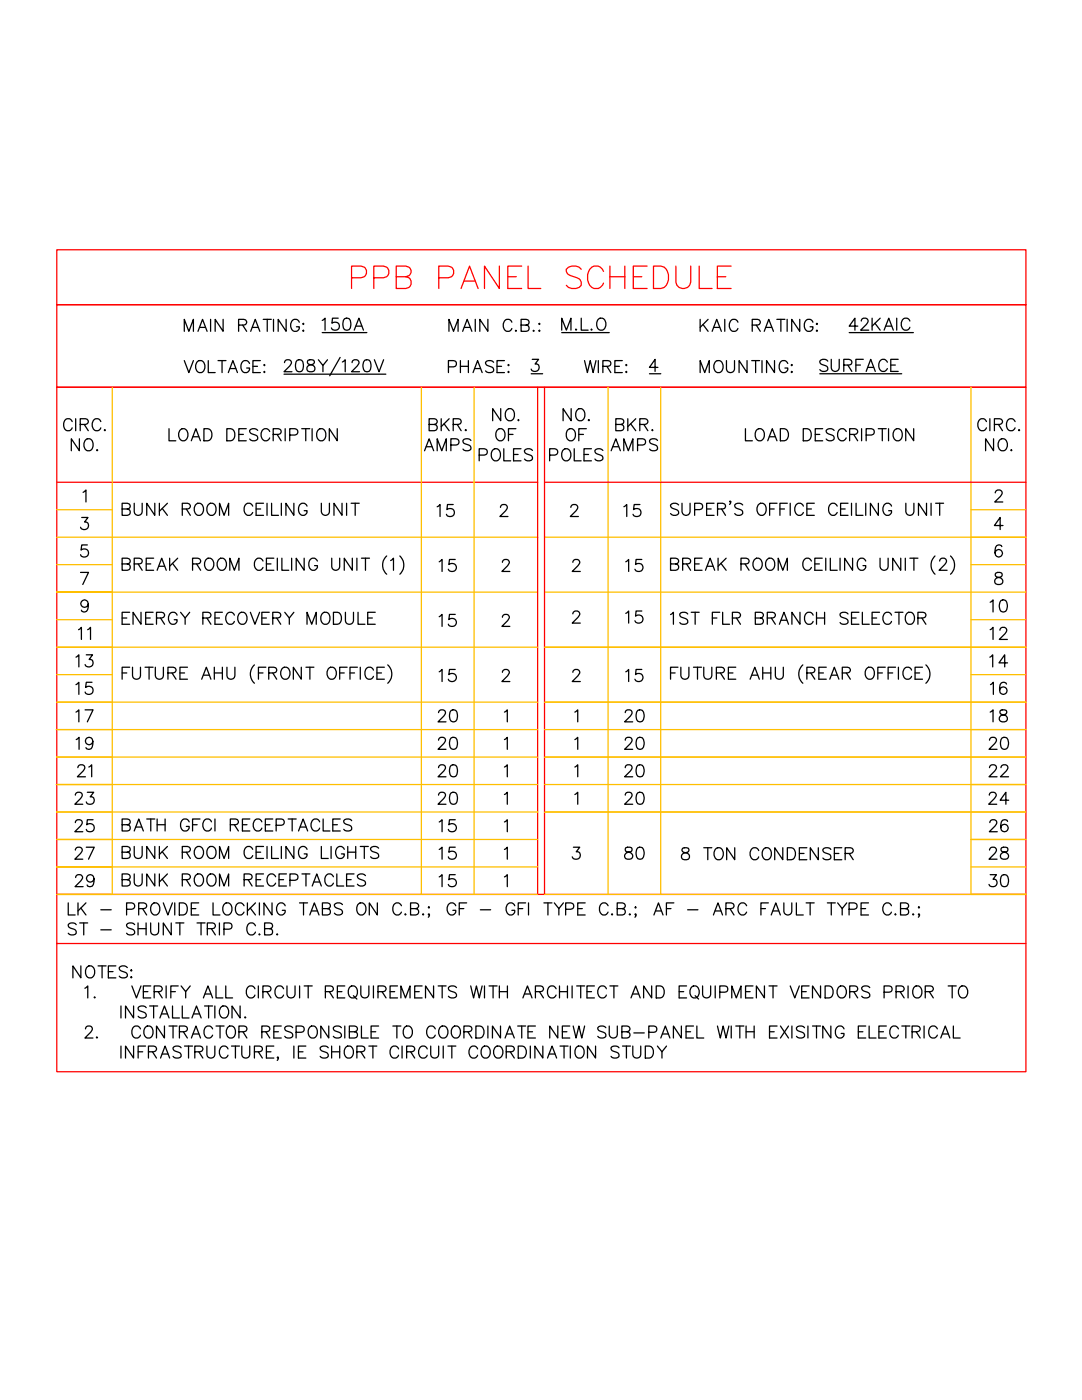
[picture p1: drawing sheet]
<svg xmlns="http://www.w3.org/2000/svg" width="216mm" height="279mm" viewBox="0 0 216 279" stroke-linecap="round" stroke-linejoin="round" font-family="sans-serif">
<!-- layer: E-TEXT-LARG -->
<path d="M11.3 49.8h193.4v11h-193.4zM11.3 60.8h193.4v16.5h-193.4zM11.3 77.3h193.4v136.6h-193.4zM107.3 77.3v101.2M108.7 77.3v101.2M11.3 96.2h96M108.7 96.2h96M11.3 178.5h193.4M11.3 188.3h193.4" fill="none" stroke="#f00" stroke-width=".25"/>
<!-- layer: E-LINE-010 -->
<g fill="none" stroke="#ffbf00" stroke-width=".25">
<path d="M22.4 77.3v101.2M84.1 77.3v101.2M94.6 77.3v101.2M121.3 77.3v101.2M131.8 77.3v101.2M193.7 77.3v101.2M11.3 101.7h11.1M11.3 107.2h96M11.3 112.7h11.1M22.4 118.2h-11.1h96M108.7 107.2h96M108.7 118.2h96"/>
<path d="M193.7 101.7h11M193.7 112.7h11M11.3 129.2h96M11.3 134.6h11.1M11.3 123.7h11.1M108.7 129.2h96M193.7 134.6h11M193.7 123.7h11M11.2 145.6h96.1M11.2 156.6h96.1M11.3 140.1h96M11.3 151.1h96"/>
<path d="M108.7 145.6h96M108.7 140.1h96M108.7 151.1h96M108.7 156.6h96M11.3 162.1h96M11.3 178.5h96M11.3 173h96M11.3 167.5h96M108.7 162.1h96M108.7 178.5h96M193.7 173h11M193.7 167.5h11"/>
</g>
<!-- layer: E-TEXT-SMAL -->
<g fill="none" stroke="#000" stroke-width=".25">
<path d="M56.7 74.7h20.3M56.8 72.4l.1-.4a.77 .77 0 0 1 1.1 0 .74 .74 0 0 1-.2 1l-1.1 1.2h1.6M59.3 71.9a.8 .8 0 0 1 1.1 .3 2.07 2.07 0 0 1-.2 1.9 .79 .79 0 0 1-1.1-.4 2.02 2.02 0 0 1 .2-1.8zM61.5 71.9a.49 .49 0 0 0 .2 .8 .99 .99 0 0 1 1.1 1 .83 .83 0 0 1-.9 .5 .83 .83 0 0 1-.7-.8 1.12 1.12 0 0 1 1.2-.7 .48 .48 0 0 0 .2-.8l-.3-.1zM63.5 71.8l.9 1.1 .9-1.1M64.4 72.9v1.3M67.9 71.3l-2.1 3.7M68.3 72.2l.6-.4v2.4M70.3 72.4l.1-.4a.76 .76 0 0 1 1.2 .2l-.3 .8-1.1 1.2h1.5M72.8 71.9a.8 .8 0 0 1 1.1 .3 2.07 2.07 0 0 1-.2 1.9 .79 .79 0 0 1-1.2-.4 1.86 1.86 0 0 1 .3-1.8zM74.7 71.8l.9 2.4 .9-2.4M89.6 66.1v-2.4l.9 2.4 .9-2.4v2.4"/>
<path d="M92.3 66.1l.9-2.4 1 2.4M92.7 65.3h1.1M94.8 63.7v2.4M97.4 63.7v2.4l-1.7-2.4v2.4M102.1 64.3a.88 .88 0 0 0-1-.6 .88 .88 0 0 0-.7 .9 1.06 1.06 0 0 0 .3 1.2 1.06 1.06 0 0 0 1.1 .2l.3-.4M102.9 65.9l-.1 .1 .1 .1 .1-.1M104 64.9l1.3-.1a.57 .57 0 0 0 0-1l-1.3-.1v2.4l1.3-.1a.64 .64 0 0 0 .3-.7 .64 .64 0 0 0-.6-.4M106 74.6h2.3M106.2 71.7h1.3l-.7 .9a.77 .77 0 0 1 .8 .9 .77 .77 0 0 1-1 .6l-.4-.1-.2-.3M106.5 65.9l-.1 .1 .1 .1 .1-.1M107.5 64.6l.1-.1 .1 .1-.1 .2zM107.6 65.9l.1 .1-.1 .1-.1-.1z"/>
<path d="M112.1 65.9v-2.4l.9 2.4 .9-2.4v2.4M112.1 66.4h9.5M114.9 65.7l-.1 .1 .1 .1 .2-.1M116 63.5v2.4h1.4M118 65.7l-.1 .1 .1 .1 .1-.1M119.3 63.8a.89 .89 0 0 1 1-.3 .89 .89 0 0 1 .6 .9 1.06 1.06 0 0 1-.2 1.2 1.06 1.06 0 0 1-1.2 .2 1.54 1.54 0 0 1-.2-2zM129.6 74.6h2.3M131.3 73.3h-1.7l1.1-1.6v2.4M163.6 74.6h16.3M169.4 66.4h12.9M14.4 84.1a.87 .87 0 0 0-1-.5 .87 .87 0 0 0-.7 .9 1.04 1.04 0 0 0 .2 1.1 1.04 1.04 0 0 0 1.2 .3l.3-.5M15.1 83.6v2.4"/>
<path d="M15.8 87.6v2.4l-1.6-2.4v2.4M16 84.7h1a.62 .62 0 0 0 .6-.7l-.2-.3-.4-.1h-1v2.4M16.6 98.3l.6-.5v2.4M16.8 84.7l.8 1.3M17.2 87.7a.9 .9 0 0 1 1.4 .8 1.04 1.04 0 0 1-.2 1.1 1.04 1.04 0 0 1-1.2 .3 1.45 1.45 0 0 1 0-2.2zM19.4 89.7l-.1 .2 .1 .1 .1-.1M20.1 84.1a.88 .88 0 0 0-1-.5 .88 .88 0 0 0-.7 .9 1.06 1.06 0 0 0 .2 1.1 1.06 1.06 0 0 0 1.2 .3l.3-.5M20.9 85.7l-.1 .2 .1 .1 .1-.1M84.7 90l.9-2.4 .9 2.4M85.1 89.2h1.1M85.6 84.7h1.1a.62 .62 0 0 0 .5-.7l-.2-.3-.3-.1h-1.1v2.4h1.1a.63 .63 0 0 0 .6-.7 .63 .63 0 0 0-.6-.6M87.2 90v-2.4l.9 2.4 1-2.4v2.4"/>
<path d="M88 83.6v2.4M88.6 84.6l1 1.4M89.6 83.6l-1.6 1.6M90 88.8h1a.63 .63 0 0 0 .6-.6 .63 .63 0 0 0-.6-.6h-1v2.4M90.4 84.7l1.4-.1a.57 .57 0 0 0 0-.9l-1.4-.1v2.4M91.2 84.7l.8 1.3M92.9 85.7l-.1 .2 .1 .1 .2-.1M94 87.9a.9 .9 0 0 0-.9-.4 .9 .9 0 0 0-.7 .6l.2 .4 .9 .3a.59 .59 0 0 1 .5 .5 .59 .59 0 0 1-.3 .6 1.11 1.11 0 0 1-1.3-.3M95.6 90.8h1.1a.64 .64 0 0 0 .5-.6 .64 .64 0 0 0-.5-.6h-1.1v2.4M98.3 89.9a.88 .88 0 0 1 1-.3 .88 .88 0 0 1 .6 .9 1.06 1.06 0 0 1-.3 1.1 1.06 1.06 0 0 1-1.1 .2 1.51 1.51 0 0 1-.2-1.9zM99.2 85.9a.88 .88 0 0 1 1-.3 .88 .88 0 0 1 .6 .9 1.05 1.05 0 0 1-.3 1.1 1.05 1.05 0 0 1-1.1 .2 1.48 1.48 0 0 1-.2-1.9zM99.9 81.6v2.4l-1.6-2.4v2.4"/>
<path d="M100.5 89.6v2.4h1.4M101.3 81.7a.9 .9 0 0 1 1.3 .8 1.03 1.03 0 0 1-.2 1.1 1.03 1.03 0 0 1-1.1 .2 1.42 1.42 0 0 1 0-2.1zM101.5 86.7h.9M102.5 90.7h.9M102.9 85.6h-1.4v2.4M103.4 83.7l-.1 .1 .1 .2 .2-.2M104 89.6h-1.5v2.4h1.5M106.2 89.9a.9 .9 0 0 0-.8-.4 .9 .9 0 0 0-.7 .6l.2 .4 .9 .3a.57 .57 0 0 1 .4 .5 .57 .57 0 0 1-.2 .5 1.06 1.06 0 0 1-1.3-.2M109.7 90.8h1a.64 .64 0 0 0 .6-.6 .64 .64 0 0 0-.6-.6h-1v2.4M112.3 89.9a.89 .89 0 0 1 1-.3 .89 .89 0 0 1 .6 .9 1.06 1.06 0 0 1-.2 1.1 1.06 1.06 0 0 1-1.2 .2 1.54 1.54 0 0 1-.2-1.9zM113.2 85.9a.89 .89 0 0 1 1-.3 .89 .89 0 0 1 .6 .9 1.06 1.06 0 0 1-.2 1.1 1.06 1.06 0 0 1-1.2 .2 1.54 1.54 0 0 1-.2-1.9zM114 81.6v2.4l-1.6-2.4v2.4"/>
<path d="M114.6 89.6v2.4h1.4M115.3 81.7l.3-.1a1.25 1.25 0 0 1 1.1 .8 1.25 1.25 0 0 1-.4 1.4 1.11 1.11 0 0 1-1.3-.3 1.11 1.11 0 0 1 0-1.4zM115.5 86.7h.9M116.5 90.7h.9M117 85.6h-1.5v2.4M117.5 83.7l-.1 .1 .1 .2 .1-.2M118 89.6h-1.5v2.4h1.5M120.3 89.9a.9 .9 0 0 0-.9-.4 .9 .9 0 0 0-.7 .6l.2 .4 .9 .3a.56 .56 0 0 1 .5 .5 .56 .56 0 0 1-.2 .5 1.04 1.04 0 0 1-1.4-.2M121.9 90l1-2.4 .9 2.4M122.3 89.2h1.1M122.9 84.7l1.3-.1a.54 .54 0 0 0 0-.9l-1.3-.1v2.4h1a.63 .63 0 0 0 .6-.7 .63 .63 0 0 0-.6-.6M124.5 90v-2.4l.9 2.4 .9-2.4v2.4"/>
<path d="M125.3 83.6v2.4M125.8 84.6l1.1 1.4M126.9 83.6l-1.6 1.6M127.2 88.8h1a.63 .63 0 0 0 .6-.6 .63 .63 0 0 0-.6-.6h-1v2.4M127.7 84.7h1a.62 .62 0 0 0 .6-.7l-.3-.3-.3-.1h-1v2.4M128.5 84.7l.8 1.3M130.2 85.7l-.1 .2 .1 .1 .1-.1M131.2 87.9a.9 .9 0 0 0-.9-.4 .9 .9 0 0 0-.7 .6l.2 .4 1 .3a.6 .6 0 0 1 .2 1.1 1.13 1.13 0 0 1-1.4-.3M196.8 84.1a.88 .88 0 0 0-1-.5 .88 .88 0 0 0-.7 .9 1.06 1.06 0 0 0 .3 1.1 1.06 1.06 0 0 0 1.1 .3l.3-.5M197.5 83.6v2.4M198.3 87.6v2.4l-1.6-2.4v2.4M198.4 84.7h1.1a.62 .62 0 0 0 .5-.7l-.2-.3-.3-.1h-1.1v2.4"/>
<path d="M198.6 98.4l.2-.5 .7-.1a.59 .59 0 0 1 .4 .9l-1.4 1.5h1.6M199.2 84.7l.8 1.3M199.4 87.9a.89 .89 0 0 1 1-.3 .89 .89 0 0 1 .6 .9 1.06 1.06 0 0 1-.2 1.1 1.06 1.06 0 0 1-1.2 .3 1.48 1.48 0 0 1-.2-2zM201.8 89.7l-.1 .2 .1 .1 .1-.1M202.6 84.1a.88 .88 0 0 0-1.1-.5 .88 .88 0 0 0-.7 .9 1.04 1.04 0 0 0 .2 1.1 1.04 1.04 0 0 0 1.2 .3l.4-.5M203.3 85.7l-.1 .2 .1 .1 .2-.1M16.1 114.2h1.6l-1.2 2.4M16.3 103.3h1.3l-.7 .9a.8 .8 0 0 1 .7 1.1 .8 .8 0 0 1-1.3 .3l-.2-.4M17.4 108.8h-1.1l-.1 1a.84 .84 0 0 1 1.3 0 .84 .84 0 0 1-.2 1.2 .84 .84 0 0 1-1.2-.3M24.4 112.5l1.3-.1a.54 .54 0 0 0 0-.9l-1.3-.1v2.4h1a.64 .64 0 0 0 .6-.6 .64 .64 0 0 0-.6-.7M26.8 112.5l1.3-.1a.54 .54 0 0 0 0-.9l-1.3-.1v2.4M27.6 112.5l.8 1.3"/>
<path d="M29.2 112.5h.9M30.7 111.4h-1.5v2.4h1.5M31.4 113.8l.9-2.4 .9 2.4M31.7 113h1.1M33.9 111.4v2.4M34.4 112.4l1.1 1.4M35.5 111.4l-1.6 1.6M38.4 112.5l1.4-.1a.54 .54 0 0 0 0-.9l-1.4-.1v2.4M39.2 112.5l.8 1.3M41 111.8a.88 .88 0 0 1 1.1-.4 .88 .88 0 0 1 .6 .9 1.05 1.05 0 0 1-.3 1.2 1.05 1.05 0 0 1-1.1 .2 1.46 1.46 0 0 1-.3-1.9zM43.8 111.5a1.1 1.1 0 0 1 1.3 .4 1.1 1.1 0 0 1-.1 1.3 .88 .88 0 0 1-1 .6 .88 .88 0 0 1-.7-.9 1.46 1.46 0 0 1 .5-1.4zM45.9 113.8v-2.4l.9 2.4 .9-2.4v2.4"/>
<path d="M52.5 112a.88 .88 0 0 0-1-.6 .88 .88 0 0 0-.7 .9 1.05 1.05 0 0 0 .2 1.2 1.05 1.05 0 0 0 1.1 .2l.4-.5M53.2 112.5h.9M54.6 111.4h-1.4v2.4h1.4M55.3 111.4v2.4M56.2 111.4v2.4h1.4M58.2 111.4v2.4M60.7 111.4v2.4l-1.6-2.4v2.4M63.3 112a.88 .88 0 0 0-1-.6 .88 .88 0 0 0-.7 .9 1.03 1.03 0 0 0 .2 1.2 1.03 1.03 0 0 0 1.2 .2l.3-.5v-.3h-.5M66.2 111.4v1.7a.8 .8 0 0 0 .8 .7 .8 .8 0 0 0 .8-.7v-1.7M70.3 111.4v2.4l-1.6-2.4v2.4M71.2 111.4v2.4M72.1 111.4h1.6"/>
<path d="M72.9 111.4v2.4M77.2 111a2.44 2.44 0 0 0 0 3.6M77.9 111.9l.6-.5v2.4M79.8 111a2.48 2.48 0 0 1 0 3.6M99.9 101.3l.2-.5 .7-.1a.59 .59 0 0 1 .3 .9l-1.4 1.5h1.7M100.3 112.2l.1-.3a.75 .75 0 0 1 1.1 0 .71 .71 0 0 1-.2 1l-1.2 1.1h1.6M113.9 101.3l.2-.5 .7-.1a.59 .59 0 0 1 .4 .9l-1.4 1.5h1.6M114.3 112.2l.1-.3 .4-.2 .7 .1a.54 .54 0 0 1 .1 .8l-1.4 1.4h1.6M133.8 112.5l1.4-.1a.54 .54 0 0 0 0-.9l-1.4-.1v2.4h1a.64 .64 0 0 0 .6-.6 .64 .64 0 0 0-.6-.7M135.4 100.8a.91 .91 0 0 0-.9-.4 .91 .91 0 0 0-.7 .6l.2 .3 .9 .4a.57 .57 0 0 1 .5 .4 .57 .57 0 0 1-.2 .6 1.06 1.06 0 0 1-1.4-.2M136.1 100.4v1.8a.81 .81 0 0 0 .8 .7 .81 .81 0 0 0 .8-.7v-1.8M136.2 112.5l1.4-.1a.54 .54 0 0 0 0-.9l-1.4-.1v2.4"/>
<path d="M137 112.5l.8 1.3M138.6 101.7l1.4-.1a.65 .65 0 0 0 .2-.7 .65 .65 0 0 0-.6-.5h-1v2.4M138.6 112.5h.9M140.1 111.4h-1.5v2.4h1.5M140.8 113.8l.9-2.4 .9 2.4M141 101.6h.9M141.1 113h1.2M142.5 100.4h-1.5v2.4h1.5M143.2 101.6l1.4-.1a.57 .57 0 0 0 0-.9l-1.4-.2v2.4M143.3 111.4v2.4M143.9 112.4l1 1.4M144 101.6l.8 1.2"/>
<path d="M144.9 111.4l-1.6 1.6M145.8 100.1l-.1 .1-.1-.1 .1-.1a.44 .44 0 0 1-.1 .7M147.9 112.5l1.3-.1a.54 .54 0 0 0 0-.9l-1.3-.1v2.4M148.2 100.8a.9 .9 0 0 0-.9-.4 .9 .9 0 0 0-.7 .6l.2 .3 1 .4a.56 .56 0 0 1 .4 .4 .56 .56 0 0 1-.2 .6 1.04 1.04 0 0 1-1.4-.2M148.7 112.5l.8 1.3M150.7 111.5a1.1 1.1 0 0 1 1.3 .4 1.1 1.1 0 0 1 0 1.3 .88 .88 0 0 1-1.1 .6 .88 .88 0 0 1-.7-.9 1.46 1.46 0 0 1 .5-1.4zM151.3 100.8a.88 .88 0 0 1 1-.3 .88 .88 0 0 1 .6 .8 1.04 1.04 0 0 1-.2 1.2 1.04 1.04 0 0 1-1.2 .2 1.48 1.48 0 0 1-.2-1.9zM153 111.8l.2-.3a.9 .9 0 0 1 1.4 .8 1.03 1.03 0 0 1-.2 1.2 1.03 1.03 0 0 1-1.2 .2 1.46 1.46 0 0 1-.2-1.9zM153.6 101.6h.9M155.1 100.4h-1.5v2.4M155.3 113.8v-2.4l.9 2.4 .9-2.4v2.4M155.6 101.6h.9"/>
<path d="M157.1 100.4h-1.5v2.4M157.7 100.4v2.4M160.3 101a.88 .88 0 0 0-1-.6 .88 .88 0 0 0-.7 .9 1.06 1.06 0 0 0 .2 1.2 1.06 1.06 0 0 0 1.2 .2l.3-.4M161 101.6h.9M161.9 112a.88 .88 0 0 0-1-.6 .88 .88 0 0 0-.7 .9 1.05 1.05 0 0 0 .2 1.2 1.05 1.05 0 0 0 1.2 .2l.3-.5M162.5 100.4h-1.5v2.4h1.5M162.6 112.5h.9M164.1 111.4h-1.5v2.4h1.5M164.8 111.4v2.4M165.7 111.4v2.4h1.4M167.1 101a.88 .88 0 0 0-1.1-.6 .88 .88 0 0 0-.7 .9 1.05 1.05 0 0 0 .3 1.2 1.05 1.05 0 0 0 1.1 .2l.4-.4M167.6 111.4v2.4"/>
<path d="M167.7 101.6h.9M169.2 100.4h-1.5v2.4h1.5M169.9 100.4v2.4M170.1 111.4v2.4l-1.6-2.4v2.4M170.8 100.4v2.4h1.4M172.7 112a.87 .87 0 0 0-1-.6 .87 .87 0 0 0-.6 .9 1.03 1.03 0 0 0 .2 1.2 1.03 1.03 0 0 0 1.1 .2l.3-.5v-.3h-.5M172.7 100.4v2.4M175.3 100.4v2.4l-1.6-2.4v2.4M175.6 111.4v1.7a.81 .81 0 0 0 .8 .7 .81 .81 0 0 0 .8-.7v-1.7M177.9 101a.88 .88 0 0 0-1-.6 .88 .88 0 0 0-.7 .9 1.06 1.06 0 0 0 .2 1.2 1.06 1.06 0 0 0 1.2 .2l.3-.4v-.4h-.6M179.7 111.4v2.4l-1.6-2.4v2.4M180.6 111.4v2.4"/>
<path d="M180.7 100.4v1.8a.81 .81 0 0 0 .9 .7 .81 .81 0 0 0 .8-.7v-1.8M181.6 111.4h1.6M182.4 111.4v2.4M184.9 100.4v2.4l-1.6-2.4v2.4M185.8 100.4v2.4M186.6 111a2.48 2.48 0 0 0 0 3.6M186.7 100.4h1.6M187.5 112l.2-.5 .7-.1a.6 .6 0 0 1 .4 .9l-1.4 1.5h1.6M187.5 100.4v2.4M189.7 111a2.44 2.44 0 0 1 0 3.6M198.7 114.4a.46 .46 0 0 0 .3 .7 1.02 1.02 0 0 1 1.1 1.1 .84 .84 0 0 1-.9 .5 .84 .84 0 0 1-.7-.9 1.09 1.09 0 0 1 1.1-.7 .48 .48 0 0 0 .3-.7l-.4-.2zM199.9 109.1a.68 .68 0 0 0-1-.2 1.86 1.86 0 0 0 0 2.1 .74 .74 0 0 0 1.1-.3 .74 .74 0 0 0-.5-1 .74 .74 0 0 0-.9 .7"/>
<path d="M200.1 104.9h-1.7l1.2-1.6v2.4M17.6 120.5a.75 .75 0 0 1-1 .7 .75 .75 0 0 1-.3-1.2 .75 .75 0 0 1 1.2 .1 2.02 2.02 0 0 1-.2 1.9 .67 .67 0 0 1-1.1-.2M24.4 134.3h.9M25.9 133.2h-1.5v2.4M26.4 133.2v1.7a.8 .8 0 0 0 .8 .7 .8 .8 0 0 0 .8-.7v-1.7M28.9 133.2h1.7M29.7 133.2v2.4M31 133.2v1.7a.81 .81 0 0 0 .8 .7 .81 .81 0 0 0 .8-.7v-1.7M33.5 134.3h1.1a.62 .62 0 0 0 .5-.7l-.2-.3-.3-.1h-1.1v2.4M34.3 134.3l.8 1.3M35.9 134.3h.9M37.4 133.2h-1.5v2.4h1.5"/>
<path d="M40.2 135.6l1-2.4 .9 2.4M40.6 134.7h1.1M42.8 134.3h1.6M42.8 133.2v2.4M44.4 133.2v2.4M45.3 133.2v1.7a.8 .8 0 0 0 .8 .7 .8 .8 0 0 0 .8-.7v-1.7M50.8 132.7a2.47 2.47 0 0 0 0 3.7M51.6 134.3h.9M53.1 133.2h-1.5v2.4M53.6 134.3l1.4-.1a.57 .57 0 0 0 0-.9l-1.4-.1v2.4M54.4 134.3l.8 1.3M56.5 133.3a1.1 1.1 0 0 1 1.3 .3 1.1 1.1 0 0 1-.1 1.4 .88 .88 0 0 1-1 .6 .88 .88 0 0 1-.7-1 1.54 1.54 0 0 1 .5-1.3z"/>
<path d="M60.1 133.2v2.4l-1.6-2.4v2.4M61.1 133.2h1.5M61.8 133.2v2.4M65.5 133.5a.89 .89 0 0 1 1-.3 .89 .89 0 0 1 .6 .9 1.06 1.06 0 0 1-.2 1.1 1.06 1.06 0 0 1-1.2 .2 1.48 1.48 0 0 1-.2-1.9zM67.8 134.3h.9M69.3 133.2h-1.5v2.4M69.8 134.3h.9M71.3 133.2h-1.5v2.4M71.9 133.2v2.4M74.5 133.7a.87 .87 0 0 0-1-.5 .87 .87 0 0 0-.7 .9 1.04 1.04 0 0 0 .2 1.1 1.04 1.04 0 0 0 1.2 .2l.3-.4M75.2 134.3h.9M76.7 133.2h-1.5v2.4h1.5"/>
<path d="M77.4 132.7a2.47 2.47 0 0 1 0 3.7M100.3 134.2l.1-.4a.75 .75 0 0 1 1.1 0 .74 .74 0 0 1-.2 1.1l-1.2 1.1h1.6M100.3 123.2l.1-.3a.75 .75 0 0 1 1.1 0 .71 .71 0 0 1-.2 1l-1.2 1.1h1.6M114.3 122.5l.2-.4 .7-.2a.6 .6 0 0 1 .4 1l-1.4 1.5h1.6M114.3 134.2l.2-.5 .7-.1a.59 .59 0 0 1 .4 .9l-1.4 1.5h1.6M133.8 134.3h.9M135.3 133.2h-1.5v2.4M135.9 133.2v1.7a.81 .81 0 0 0 .8 .7 .81 .81 0 0 0 .8-.7v-1.7M138.4 133.2h1.6M139.2 133.2v2.4M140.4 133.2v1.7a.81 .81 0 0 0 .8 .7 .81 .81 0 0 0 .8-.7v-1.7M142.9 134.3h1.1a.62 .62 0 0 0 .6-.7l-.3-.3-.3-.1h-1.1v2.4"/>
<path d="M143.7 134.3l.9 1.3M145.3 134.3h.9M146.8 133.2h-1.5v2.4h1.5M149.7 135.6l.9-2.4 .9 2.4M150 134.7h1.2M152.2 134.3h1.6M152.2 133.2v2.4M153.8 133.2v2.4M154.7 133.2v1.7a.8 .8 0 0 0 .8 .7 .8 .8 0 0 0 .8-.7v-1.7M160.2 132.7a2.47 2.47 0 0 0 0 3.7M161 134.3l1.4-.1a.54 .54 0 0 0 0-.9l-1.4-.1v2.4M161.8 134.3l.8 1.3"/>
<path d="M163.4 134.3h.9M164.9 133.2h-1.5v2.4h1.5M165.6 135.6l.9-2.4 .9 2.4M165.9 134.7h1.2M168.1 134.3h1a.62 .62 0 0 0 .6-.7l-.3-.3-.3-.1h-1v2.4M168.9 134.3l.8 1.3M173.1 133.3a.9 .9 0 0 1 1.4 .8 1.04 1.04 0 0 1-.3 1.1 1.04 1.04 0 0 1-1.1 .2 1.45 1.45 0 0 1 0-2.1zM175.2 134.3h.9M176.6 133.2h-1.4v2.4M177.2 134.3h.9M178.7 133.2h-1.5v2.4M179.3 133.2v2.4"/>
<path d="M181.9 133.7a.88 .88 0 0 0-1-.5 .88 .88 0 0 0-.7 .9 1.06 1.06 0 0 0 .2 1.1 1.06 1.06 0 0 0 1.2 .2l.3-.4M182.6 134.3h.9M184.1 133.2h-1.5v2.4h1.5M184.7 132.7a2.47 2.47 0 0 1 0 3.7M100.7 158.6l.5-.5v2.4M100.7 153.1l.5-.5v2.4M100.7 147.6l.5-.4v2.3M100.7 142.1l.5-.4v2.4M114.7 158.6l.6-.5v2.4M114.7 153.1l.6-.5v2.4M114.7 147.6l.6-.4v2.3M114.7 142.1l.6-.4v2.4"/>
<path d="M100.7 164l.5-.4v2.4M100.7 169.5l.5-.4v2.4M100.7 175l.5-.4v2.4M114.4 169.1h1.3l-.7 .9a.77 .77 0 0 1 .8 .9 .77 .77 0 0 1-1 .6l-.4-.1-.2-.4M13.6 180.2v2.4h1.4M15.2 184.5a.9 .9 0 0 0-.9-.3 .9 .9 0 0 0-.7 .6l.5 .4 .7 .2a.6 .6 0 0 1 .2 1.1 1.13 1.13 0 0 1-1.4-.3M15.6 180.2v2.4M15.9 184.2h1.6M16.1 192.8v2.4l-1.6-2.4v2.4M16.1 181.2l1.1 1.4M16.7 184.2v2.4M16.9 197.2l.6-.4v2.4"/>
<path d="M17.2 180.2l-1.6 1.6M17.3 193.1a.89 .89 0 0 1 1-.3 .89 .89 0 0 1 .6 .9 1.06 1.06 0 0 1-.2 1.1 1.06 1.06 0 0 1-1.2 .3 1.54 1.54 0 0 1-.2-2zM18.9 198.9l-.1 .2 .1 .1 .1-.1M19.6 192.8h1.6M20.1 181.6h2.1M20.1 185.6h2.1M20.4 192.8v2.4M21.6 193.9h.9M23.1 192.8h-1.5v2.4h1.5M25.3 181.5h1a.64 .64 0 0 0 .6-.7 .64 .64 0 0 0-.6-.6h-1v2.4M25.4 193.1a.91 .91 0 0 0-.9-.4 .91 .91 0 0 0-.7 .6l.2 .4 .9 .3a.57 .57 0 0 1 .5 .5 .57 .57 0 0 1-.2 .6 1.13 1.13 0 0 1-1.4-.3M26.1 195.1l.1-.2 .1 .2-.1 .1z"/>
<path d="M26.2 193.6l.1 .1-.1 .1-.1-.1zM26.3 196.8l.9 2.4 .9-2.4M26.9 184.5a.91 .91 0 0 0-.9-.3 .91 .91 0 0 0-.7 .6l.2 .3 .9 .3a.6 .6 0 0 1 .2 1.1 1.13 1.13 0 0 1-1.3-.3M27.5 184.2v2.4M27.5 185.3h1.7M27.7 181.3l1.3-.1a.54 .54 0 0 0 0-.9l-1.3-.1v2.4M28.5 181.3l.8 1.3M28.6 197.9h.9M29.2 184.2v2.4M30.1 184.2v1.7a.8 .8 0 0 0 .8 .7 .8 .8 0 0 0 .8-.7v-1.7M30.1 196.8h-1.5v2.4h1.5M30.3 180.5a.88 .88 0 0 1 1-.3 .88 .88 0 0 1 .6 .9 1.05 1.05 0 0 1-.2 1.1 1.05 1.05 0 0 1-1.2 .3 1.48 1.48 0 0 1-.2-2z"/>
<path d="M30.8 197.9h1a.61 .61 0 0 0 .6-.7l-.3-.3-.3-.1h-1v2.4M31.6 197.9l.8 1.3M32.6 180.2l.9 2.4 .9-2.4M33.2 196.8v2.4M34.1 197.9h.9M34.2 184.2v2.4l-1.6-2.4v2.4M34.9 180.2v2.4M35.1 184.2h1.6M35.6 196.8h-1.5v2.4M35.8 180.2h.8a1.3 1.3 0 0 1 .8 1.2 1.3 1.3 0 0 1-.8 1.2h-.8zM35.9 184.2v2.4M36.1 196.8l.9 1.1 1-1.1"/>
<path d="M37 197.9v1.3M38.2 181.3h.9M39.3 184.2h1.6M39.7 180.2h-1.5v2.4h1.5M40.1 184.2v2.4M40.6 199.2l.9-2.4 .9 2.4M40.9 198.4h1.2M41.4 185.3h1a.61 .61 0 0 0 .6-.6l-.3-.4-.3-.1h-1v2.4M42.2 185.3l.8 1.3M42.5 180.2v2.4h1.4M43.1 196.8v2.4h1.4M43.8 184.2v2.4"/>
<path d="M44.7 185.4l1.3-.1a.64 .64 0 0 0 .3-.7 .64 .64 0 0 0-.6-.4h-1v2.4M44.9 180.3a1.11 1.11 0 0 1 1.3 .4 1.11 1.11 0 0 1 0 1.3 .88 .88 0 0 1-1 .6 .88 .88 0 0 1-.7-.9 1.4 1.4 0 0 1 .4-1.4zM45 196.8v2.4h1.4M48.7 180.8a.88 .88 0 0 0-1-.6 .88 .88 0 0 0-.7 .9 1.04 1.04 0 0 0 .2 1.1 1.04 1.04 0 0 0 1.1 .3l.4-.5M49.4 180.2v2.4M49.9 181.2l1.1 1.4M50.9 197.3a.88 .88 0 0 0-1-.5 .88 .88 0 0 0-.7 .9 1.06 1.06 0 0 0 .2 1.1 1.06 1.06 0 0 0 1.1 .3l.4-.5M51 184.8a.88 .88 0 0 0-1-.6 .88 .88 0 0 0-.7 .9 1.04 1.04 0 0 0 .2 1.1 1.04 1.04 0 0 0 1.1 .3l.4-.5M51 180.2l-1.6 1.6M51.5 196.8v2.4M51.8 186.4l-.1 .1 .1 .1 .1-.1M51.8 180.2v2.4"/>
<path d="M52.5 197.9l1.3-.1a.57 .57 0 0 0 0-.9l-1.3-.1v2.4M52.8 185.3l1.4-.1a.6 .6 0 0 0 0-.9l-1.4-.1v2.4l1.4-.1a.65 .65 0 0 0 .2-.7 .65 .65 0 0 0-.6-.5M53.3 197.9l.8 1.3M54.3 180.2v2.4l-1.6-2.4v2.4M55.3 186.4l-.1 .1 .1 .1 .1-.1M56.6 197.3a.88 .88 0 0 0-1-.5 .88 .88 0 0 0-.7 .9 1.06 1.06 0 0 0 .2 1.1 1.06 1.06 0 0 0 1.1 .3l.4-.5M56.9 180.8a.88 .88 0 0 0-1-.6 .88 .88 0 0 0-.7 .9 1.06 1.06 0 0 0 .2 1.1 1.06 1.06 0 0 0 1.2 .3l.3-.5v-.3h-.6M57.3 196.8v1.7a.81 .81 0 0 0 .8 .7 .81 .81 0 0 0 .8-.7v-1.7M59.8 180.2h1.6M59.8 196.8v2.4M60.6 180.2v2.4M60.7 196.8h1.6"/>
<path d="M61.5 196.8v2.4M61.8 182.6l.9-2.4 1 2.4M62.2 181.8h1.1M64.3 181.3l1.4-.1a.57 .57 0 0 0 0-.9l-1.4-.1v2.4l1.4-.1a.65 .65 0 0 0 .2-.7 .65 .65 0 0 0-.6-.5M64.9 197.9l1.4-.1a.57 .57 0 0 0 0-.9l-1.4-.1v2.4M65.7 197.9l.8 1.3M67.3 197.9h.9M68.3 180.5a.91 .91 0 0 0-.8-.3 .91 .91 0 0 0-.8 .6l.3 .3 .9 .4a.57 .57 0 0 1 .4 .4 .57 .57 0 0 1-.2 .6 1.06 1.06 0 0 1-1.4-.3M68.8 196.8h-1.5v2.4h1.5M69.7 197.1a.89 .89 0 0 1 1-.3 .89 .89 0 0 1 .6 .9 1.06 1.06 0 0 1-.2 1.1 1.06 1.06 0 0 1-1.2 .3 1.54 1.54 0 0 1-.2-2zM70.5 198.7l.7 .7M71.4 180.5a.89 .89 0 0 1 1-.3 .89 .89 0 0 1 .6 .9 1.06 1.06 0 0 1-.2 1.1 1.06 1.06 0 0 1-1.2 .3 1.54 1.54 0 0 1-.2-2z"/>
<path d="M72 196.8v1.7a.81 .81 0 0 0 .8 .7 .81 .81 0 0 0 .8-.7v-1.7M74.5 196.8v2.4M75.3 180.2v2.4l-1.6-2.4v2.4M75.4 197.9h1.1a.61 .61 0 0 0 .5-.7l-.2-.3-.3-.1h-1.1v2.4M76.2 197.9l.8 1.3M77.8 197.9h.9M79.3 196.8h-1.5v2.4h1.5M80 199.2v-2.4l.9 2.4 .9-2.4v2.4M80.1 180.8a.88 .88 0 0 0-1-.6 .88 .88 0 0 0-.7 .9 1.04 1.04 0 0 0 .2 1.1 1.04 1.04 0 0 0 1.1 .3l.4-.5M80.9 182.4l-.1 .1 .1 .1 .1-.1M81.9 181.3h1.1a.61 .61 0 0 0 .5-.6l-.2-.4-.3-.1h-1.1v2.4h1.1a.64 .64 0 0 0 .6-.6 .64 .64 0 0 0-.6-.7M82.7 197.9h1"/>
<path d="M84.2 196.8h-1.5v2.4h1.5M84.4 182.4l-.1 .1 .1 .1 .1-.1M85.5 181.1l.1-.1 .1 .1-.1 .1zM85.6 182.6l-.1-.1 .1-.1a.44 .44 0 0 1-.1 .6M86.5 196.8v2.4l-1.6-2.4v2.4M87.4 196.8h1.6M88.2 196.8v2.4M90.9 180.8a.88 .88 0 0 0-1-.6 .88 .88 0 0 0-.7 .9 1.06 1.06 0 0 0 .3 1.1 1.06 1.06 0 0 0 1.1 .3l.3-.5v-.3h-.5M91.1 197.1a.91 .91 0 0 0-.9-.4 .91 .91 0 0 0-.7 .6l.2 .4 .9 .3a.6 .6 0 0 1 .3 1.1 1.13 1.13 0 0 1-1.4-.3M91.6 181.3h.9M93.1 180.2h-1.5v2.4M93.9 196.8l.6 2.4 .6-2.4 .5 2.4 .6-2.4"/>
<path d="M95.8 181.6h2.1M96.7 196.8v2.4M97.6 196.8h1.6M98.4 196.8v2.4M99.6 197.9h1.6M99.6 196.8v2.4M101.2 196.8v2.4M102.7 180.8a.88 .88 0 0 0-1-.6 .88 .88 0 0 0-.7 .9 1.06 1.06 0 0 0 .2 1.1 1.06 1.06 0 0 0 1.2 .3l.3-.5v-.3h-.6M103.4 181.3h.9M104.3 199.2l.9-2.4 1 2.4M104.7 198.4h1.1M104.9 180.2h-1.5v2.4"/>
<path d="M105.5 180.2v2.4M106.8 197.9h1.1a.61 .61 0 0 0 .5-.7l-.2-.3-.3-.1h-1.1v2.4M107.6 197.9l.8 1.3M108.5 180.2h1.6M109.3 180.2v2.4M110.6 180.2l.9 1.1 .9-1.1M111 197.3a.88 .88 0 0 0-1-.5 .88 .88 0 0 0-.8 .9 1.04 1.04 0 0 0 .3 1.1 1.04 1.04 0 0 0 1.1 .3l.4-.5M111.5 181.3v1.3M111.6 197.9h1.6M111.6 196.8v2.4M112.9 181.5h1a.64 .64 0 0 0 .6-.7 .64 .64 0 0 0-.6-.6h-1v2.4M113.2 196.8v2.4"/>
<path d="M114.2 196.8v2.4M115.1 196.8h1.6M115.3 181.3h.9M115.9 196.8v2.4M116.8 180.2h-1.5v2.4h1.5M117.1 197.9h.9M118.6 196.8h-1.5v2.4h1.5M121 197.3a.88 .88 0 0 0-1-.5 .88 .88 0 0 0-.7 .9 1.06 1.06 0 0 0 .2 1.1 1.06 1.06 0 0 0 1.2 .3l.3-.5M121.3 180.8a.88 .88 0 0 0-1-.6 .88 .88 0 0 0-.7 .9 1.06 1.06 0 0 0 .3 1.1 1.06 1.06 0 0 0 1.1 .3l.3-.5M121.7 196.8h1.6M122.1 182.4l-.1 .1 .1 .1 .1-.1M122.5 196.8v2.4"/>
<path d="M123.2 181.3h1a.61 .61 0 0 0 .6-.6l-.3-.4-.3-.1h-1v2.4h1a.64 .64 0 0 0 .6-.6 .64 .64 0 0 0-.6-.7M125.7 182.4l-.2 .1 .2 .1 .1-.1M125.9 199.2l.9-2.4 .9 2.4M126.3 198.4h1.1M126.7 181.1l.1-.1 .1 .1-.1 .1zM126.8 182.6l-.1-.1 .1-.1a.44 .44 0 0 1-.1 .6M130 196.8v2.4l-1.6-2.4v2.4M130.5 182.6l.9-2.4 .9 2.4M130.8 181.8h1.2M130.9 196.8h.8a1.28 1.28 0 0 1 .9 1.2 1.28 1.28 0 0 1-.9 1.2h-.8zM133 181.3h.9M134.5 180.2h-1.5v2.4"/>
<path d="M135.5 197.9h.9M137 196.8h-1.5v2.4h1.5M137.2 181.6h2.1M137.9 197.1a.89 .89 0 0 1 1-.3 .89 .89 0 0 1 .6 .9 1.06 1.06 0 0 1-.2 1.1 1.06 1.06 0 0 1-1.2 .3 1.48 1.48 0 0 1-.2-2zM138.7 198.7l.7 .7M140.2 196.8v1.7a.81 .81 0 0 0 .8 .7 .81 .81 0 0 0 .8-.7v-1.7M142.4 182.6l.9-2.4 .9 2.4M142.7 181.8h1.1M142.7 196.8v2.4M143.6 198l1.4-.1a.65 .65 0 0 0 .2-.7 .65 .65 0 0 0-.6-.4h-1v2.4M144.9 181.3l1.3-.1a.54 .54 0 0 0 0-.9l-1.3-.1v2.4M145.7 181.3l.8 1.3"/>
<path d="M146 199.2v-2.4l.9 2.4 1-2.4v2.4M148.8 197.9h.9M149 180.8a.88 .88 0 0 0-1-.6 .88 .88 0 0 0-.7 .9 1.06 1.06 0 0 0 .2 1.1 1.06 1.06 0 0 0 1.1 .3l.4-.5M150.2 196.8h-1.4v2.4h1.4M151.8 181.3h.9M152.5 196.8v2.4l-1.6-2.4v2.4M153.3 180.2h-1.5v2.4M153.4 196.8h1.7M153.9 182.6l.9-2.4 .9 2.4M154.2 181.8h1.2M154.2 196.8v2.4M156.4 180.2v1.7a.8 .8 0 0 0 .8 .7 .8 .8 0 0 0 .8-.7v-1.7"/>
<path d="M157.7 196.8l.9 2.4 .9-2.4M158.9 180.2v2.4h1.4M160 197.9h.9M160.9 180.2h1.6M161.4 196.8h-1.4v2.4h1.4M161.7 180.2v2.4M163.7 196.8v2.4l-1.6-2.4v2.4M164.6 196.8h.8a1.28 1.28 0 0 1 .9 1.2 1.28 1.28 0 0 1-.9 1.2h-.8zM165.1 180.2h1.6M165.9 180.2v2.4M167.1 180.2l.9 1.1 1-1.1M167.3 197.1a.89 .89 0 0 1 1-.3 .89 .89 0 0 1 .6 .9 1.06 1.06 0 0 1-.3 1.1 1.06 1.06 0 0 1-1.1 .3 1.48 1.48 0 0 1-.2-2z"/>
<path d="M168 181.3v1.3M169.4 181.5h1a.64 .64 0 0 0 .6-.7 .64 .64 0 0 0-.6-.6h-1v2.4M169.6 197.9l1.3-.1a.6 .6 0 0 0 0-.9l-1.3-.1v2.4M170.4 197.9l.7 1.3M171.8 181.3h.9M173.3 180.2h-1.5v2.4h1.5M173.6 197.1a.91 .91 0 0 0-.9-.4 .91 .91 0 0 0-.8 .6l.3 .4 .9 .3a.6 .6 0 0 1 .2 1.1 1.13 1.13 0 0 1-1.4-.3M176.4 198l1.4-.1a.64 .64 0 0 0 .2-.7 .64 .64 0 0 0-.6-.4h-1v2.4M177.9 180.8a.88 .88 0 0 0-1-.6 .88 .88 0 0 0-.7 .9 1.06 1.06 0 0 0 .2 1.1 1.06 1.06 0 0 0 1.1 .3l.4-.5M178.7 182.4l-.2 .1 .2 .1 .1-.1M178.8 197.9h1a.61 .61 0 0 0 .6-.7l-.2-.3-.4-.1h-1v2.4M179.6 197.9l.8 1.3"/>
<path d="M179.7 181.3l1.4-.1a.54 .54 0 0 0 0-.9l-1.4-.1v2.4h1a.64 .64 0 0 0 .6-.6 .64 .64 0 0 0-.6-.7M181.2 196.8v2.4M182.2 182.4l-.1 .1 .1 .1 .1-.1M182.3 197.1a.89 .89 0 0 1 1.1-.3 .89 .89 0 0 1 .5 .9 1.06 1.06 0 0 1-.2 1.1 1.06 1.06 0 0 1-1.1 .3 1.54 1.54 0 0 1-.3-2zM183.2 181.1l.2-.1 .1 .1-.1 .1zM183.4 182.6l-.2-.1 .2-.1 .1 .3-.3 .3M184.6 197.9h1.1a.61 .61 0 0 0 .5-.7l-.2-.3-.3-.1h-1.1v2.4M185.4 197.9l.8 1.3M189.2 196.8h1.6M190 196.8v2.4M191.5 197.1a.89 .89 0 0 1 1-.3 .89 .89 0 0 1 .6 .9 1.06 1.06 0 0 1-.2 1.1 1.06 1.06 0 0 1-1.2 .3 1.48 1.48 0 0 1-.2-2zM17.1 205.3l.2-.4 .7-.1a.59 .59 0 0 1 .3 .9l-1.4 1.5h1.6"/>
<path d="M19.3 206.9l-.1 .2 .1 .1 .2-.1M24.1 200.8v2.4M24.1 208.8v2.4M26.7 200.8v2.4l-1.7-2.4v2.4M26.7 208.8v2.4l-1.7-2.4v2.4M27.6 209.9h.9M28 205.3a.88 .88 0 0 0-1-.5 .88 .88 0 0 0-.7 .9 1.04 1.04 0 0 0 .2 1.1 1.04 1.04 0 0 0 1.2 .3l.3-.5M29 208.8h-1.4v2.4M29.2 201.1a.91 .91 0 0 0-.9-.4 .91 .91 0 0 0-.7 .6l.2 .4 .9 .3a.6 .6 0 0 1 .2 1.1 1.13 1.13 0 0 1-1.3-.3M29.2 204.9a.9 .9 0 0 1 1.3 .8 1.04 1.04 0 0 1-.2 1.1 1.04 1.04 0 0 1-1.1 .3 1.45 1.45 0 0 1 0-2.2zM29.6 209.9h1.1a.62 .62 0 0 0 .5-.7l-.2-.3-.3-.1h-1.1v2.4M29.9 200.8h1.6"/>
<path d="M30.4 209.9l.8 1.3M30.7 200.8v2.4M31.9 203.2l.9-2.4 .9 2.4M32 211.2l.9-2.4 1 2.4M32.2 202.4h1.2M32.4 210.4h1.1M32.8 204.8v2.4l-1.6-2.4v2.4M33.7 204.8h1.6M34.4 200.8v2.4h1.4M34.5 204.8v2.4M35.8 205.9l1.4-.1a.54 .54 0 0 0 0-.9l-1.4-.1v2.4M36.1 209.1a.91 .91 0 0 0-.8-.4 .91 .91 0 0 0-.8 .6l.3 .4 .9 .3a.6 .6 0 0 1 .2 1.1 1.13 1.13 0 0 1-1.4-.3"/>
<path d="M36.4 200.8v2.4h1.3M36.6 205.9l.8 1.3M36.8 208.8h1.6M37.6 208.8v2.4M38.2 207.2l.9-2.4 .9 2.4M38.3 203.2l.9-2.4 .9 2.4M38.5 206.4h1.2M38.7 202.4h1.1M38.9 209.9h1a.62 .62 0 0 0 .6-.7l-.3-.3-.3-.1h-1v2.4M39.7 209.9l.8 1.3M40.8 200.8h1.6M41.3 208.8v1.7a.8 .8 0 0 0 .8 .7 .8 .8 0 0 0 .8-.7v-1.7"/>
<path d="M41.6 200.8v2.4M42.4 205.3a.88 .88 0 0 0-1-.5 .88 .88 0 0 0-.7 .9 1.04 1.04 0 0 0 .2 1.1 1.04 1.04 0 0 0 1.2 .3l.3-.5M42.9 200.8v2.4M43.1 204.8h1.6M43.9 204.8v2.4M44.2 200.9a1.1 1.1 0 0 1 1.3 .4 1.1 1.1 0 0 1 0 1.3 .88 .88 0 0 1-1 .6 .88 .88 0 0 1-.7-1 1.54 1.54 0 0 1 .4-1.3zM45.4 205.1a.88 .88 0 0 1 1-.3 .88 .88 0 0 1 .6 .9 1.04 1.04 0 0 1-.2 1.1 1.04 1.04 0 0 1-1.2 .3 1.48 1.48 0 0 1-.2-2zM45.5 209.3a.88 .88 0 0 0-1-.5 .88 .88 0 0 0-.7 .9 1.06 1.06 0 0 0 .2 1.1 1.06 1.06 0 0 0 1.2 .3l.3-.5M46.2 208.8h1.6M47 208.8v2.4M47.7 205.9l1.4-.1a.57 .57 0 0 0 0-.9l-1.4-.1v2.4M47.9 200.8v2.4l-1.6-2.4v2.4"/>
<path d="M48.2 208.8v1.7a.8 .8 0 0 0 .8 .7 .8 .8 0 0 0 .8-.7v-1.7M48.5 205.9l.8 1.3M48.9 202.9l-.1 .2 .1 .1 .2-.1M50.8 209.9l1.3-.1a.54 .54 0 0 0 0-.9l-1.3-.1v2.4M51.5 209.9l.9 1.3M52.2 205.9l1.4-.1a.54 .54 0 0 0 0-.9l-1.4-.1v2.4M53 205.9l.8 1.3M53.2 209.9h.9M54.6 208.8h-1.4v2.4h1.4M54.6 205.9h.9M55.5 211.1l-.1 .1-.1-.1 .1-.2a.46 .46 0 0 1-.1 .7M56.1 204.8h-1.5v2.4h1.5"/>
<path d="M58.4 205.1a.9 .9 0 0 0-.9-.4 .9 .9 0 0 0-.7 .6l.2 .4 1 .3a.59 .59 0 0 1 .4 .5 .59 .59 0 0 1-.2 .6 1.11 1.11 0 0 1-1.4-.3M58.6 208.8v2.4M59.1 206h1a.63 .63 0 0 0 .6-.6 .63 .63 0 0 0-.6-.6h-1v2.4M59.5 209.9h1M61 208.8h-1.5v2.4h1.5M61.9 204.9a1.11 1.11 0 0 1 1.3 .4 1.11 1.11 0 0 1 0 1.3 .88 .88 0 0 1-1 .6 .88 .88 0 0 1-.7-1 1.47 1.47 0 0 1 .4-1.3zM65.5 209.1a.91 .91 0 0 0-.9-.4 .91 .91 0 0 0-.7 .6l.2 .4 .9 .3a.6 .6 0 0 1 .3 1.1 1.13 1.13 0 0 1-1.4-.3M65.6 204.8v2.4l-1.6-2.4v2.4M66.2 209.9h1.6M66.2 208.8v2.4M67.8 208.8v2.4M68.1 205.1a.91 .91 0 0 0-.9-.4 .91 .91 0 0 0-.7 .6l.2 .4 1 .3a.6 .6 0 0 1 .2 1.1 1.13 1.13 0 0 1-1.4-.3"/>
<path d="M68.8 204.8v2.4M69.1 208.9a1.11 1.11 0 0 1 1.3 .4 1.11 1.11 0 0 1 0 1.3 .88 .88 0 0 1-1 .6 .88 .88 0 0 1-.7-1 1.47 1.47 0 0 1 .4-1.3zM69.7 205.9l1.4-.1a.54 .54 0 0 0 0-.9l-1.4-.1v2.4h1a.63 .63 0 0 0 .6-.7 .63 .63 0 0 0-.6-.6M71.2 209.9l1.4-.1a.54 .54 0 0 0 0-.9l-1.4-.1v2.4M72 209.9l.8 1.3M72.1 204.8v2.4h1.4M73.6 208.8h1.6M74 205.9h1M74.4 208.8v2.4M75.6 204.8h-1.6v2.4h1.6M78.4 204.8h1.6M79.2 204.8v2.4"/>
<path d="M79.5 209.3a.87 .87 0 0 0-1-.5 .87 .87 0 0 0-.7 .9 1.04 1.04 0 0 0 .3 1.1 1.04 1.04 0 0 0 1.1 .3l.3-.5M80.2 208.8v2.4M80.7 205.1a.89 .89 0 0 1 1-.3 .89 .89 0 0 1 .6 .9 1.06 1.06 0 0 1-.3 1.1 1.06 1.06 0 0 1-1.1 .3 1.54 1.54 0 0 1-.2-2zM81.1 209.9h1.1a.62 .62 0 0 0 .5-.7l-.2-.3-.3-.1h-1.1v2.4M81.9 209.9l.8 1.3M85.2 209.3a.88 .88 0 0 0-1-.5 .88 .88 0 0 0-.7 .9 1.06 1.06 0 0 0 .3 1.1 1.06 1.06 0 0 0 1.1 .3l.3-.5M85.9 208.8v1.7a.8 .8 0 0 0 .8 .7 .8 .8 0 0 0 .8-.7v-1.7M86.9 205.3a.88 .88 0 0 0-1.1-.5 .88 .88 0 0 0-.7 .9 1.06 1.06 0 0 0 .3 1.1 1.06 1.06 0 0 0 1.1 .3l.4-.5M87.8 205.1a.89 .89 0 0 1 1-.3 .89 .89 0 0 1 .6 .9 1.06 1.06 0 0 1-.3 1.1 1.06 1.06 0 0 1-1.1 .3 1.48 1.48 0 0 1-.2-2zM88.4 208.8v2.4M89.4 208.8h1.6M90.2 208.8v2.4"/>
<path d="M90.5 204.9a1.11 1.11 0 0 1 1.3 .4 1.11 1.11 0 0 1 0 1.3 .88 .88 0 0 1-1 .6 .88 .88 0 0 1-.7-1 1.41 1.41 0 0 1 .4-1.3zM92.6 205.9l1.3-.1a.54 .54 0 0 0 0-.9l-1.3-.1v2.4M93.4 205.9l.8 1.3M95 204.8h.8a1.27 1.27 0 0 1 .8 1.2 1.27 1.27 0 0 1-.8 1.2h-.8zM95.3 209.3a.88 .88 0 0 0-1-.5 .88 .88 0 0 0-.7 .9 1.06 1.06 0 0 0 .2 1.1 1.06 1.06 0 0 0 1.2 .3l.3-.5M96.2 209.1a.89 .89 0 0 1 1-.3 .89 .89 0 0 1 .6 .9 1.06 1.06 0 0 1-.2 1.1 1.06 1.06 0 0 1-1.2 .3 1.54 1.54 0 0 1-.2-2zM97.4 204.8v2.4M98.7 209.1a.89 .89 0 0 1 1-.3 .89 .89 0 0 1 .6 .9 1.06 1.06 0 0 1-.2 1.1 1.06 1.06 0 0 1-1.1 .3 1.48 1.48 0 0 1-.3-2zM99.9 204.8v2.4l-1.6-2.4v2.4M100.8 207.2l.9-2.4 .9 2.4M101 209.9h1.1a.62 .62 0 0 0 .5-.7l-.2-.3-.3-.1h-1.1v2.4M101.1 206.4h1.2"/>
<path d="M101.8 209.9l.8 1.3M103.3 204.8h1.6M103.4 208.8h.8a1.27 1.27 0 0 1 .8 1.2 1.27 1.27 0 0 1-.8 1.2h-.8zM104.1 204.8v2.4M105.4 205.9h.9M105.8 208.8v2.4M106.8 204.8h-1.4v2.4h1.4M108.3 208.8v2.4l-1.6-2.4v2.4M109.2 211.2l1-2.4 .9 2.4M109.6 210.4h1.1M111.3 204.8v2.4l-1.6-2.4v2.4M111.7 208.8h1.7"/>
<path d="M112.2 205.9h.9M112.6 208.8v2.4M113.7 204.8h-1.5v2.4h1.5M113.8 208.8v2.4M114.4 204.8l.5 2.4 .6-2.4 .6 2.4 .6-2.4M115.2 208.9a1.11 1.11 0 0 1 1.3 .4 1.11 1.11 0 0 1-.1 1.3 .88 .88 0 0 1-1 .6 .88 .88 0 0 1-.7-1 1.47 1.47 0 0 1 .5-1.3zM118.8 208.8v2.4l-1.6-2.4v2.4M120.9 205.1a.91 .91 0 0 0-.9-.4 .91 .91 0 0 0-.7 .6l.2 .4 .9 .3a.58 .58 0 0 1 .5 .5 .58 .58 0 0 1-.2 .6 1.13 1.13 0 0 1-1.4-.3M121.6 204.8v1.7a.81 .81 0 0 0 .8 .7 .81 .81 0 0 0 .8-.7v-1.7M123.5 209.1a.9 .9 0 0 0-.9-.4 .9 .9 0 0 0-.7 .6l.2 .4 1 .3a.59 .59 0 0 1 .4 .5 .59 .59 0 0 1-.2 .6 1.11 1.11 0 0 1-1.4-.3M124.1 205.9h1a.62 .62 0 0 0 .6-.7l-.2-.3-.4-.1h-1v2.4h1a.63 .63 0 0 0 .6-.7 .63 .63 0 0 0-.6-.6M124.2 208.8h1.6"/>
<path d="M125 208.8v2.4M126.3 208.8v1.7a.8 .8 0 0 0 .8 .7 .8 .8 0 0 0 .8-.7v-1.7M126.5 206.1h2.1M128.8 208.8h.8a1.27 1.27 0 0 1 .8 1.2 1.27 1.27 0 0 1-.8 1.2h-.8zM129.5 206l1.3-.1a.64 .64 0 0 0 .3-.7 .64 .64 0 0 0-.6-.4h-1v2.4M131.2 208.8l.9 1.1 .9-1.1M131.9 207.2l.9-2.4 .9 2.4M132.1 209.9v1.3M132.2 206.4h1.1M136 204.8v2.4l-1.6-2.4v2.4M136.9 205.9h.9M138.4 204.8h-1.5v2.4h1.5"/>
<path d="M139.1 204.8v2.4h1.3M143.2 204.8l.5 2.4 .6-2.4 .6 2.4 .5-2.4M145.9 204.8v2.4M146.8 204.8h1.6M147.6 204.8v2.4M148.9 205.9h1.6M148.9 204.8v2.4M150.5 204.8v2.4M153.6 205.9h.9M155.1 204.8h-1.5v2.4h1.5M155.7 204.8l1.6 2.4M157.3 204.8l-1.6 2.4"/>
<path d="M158 204.8v2.4M160.5 205.1a.91 .91 0 0 0-.8-.4 .91 .91 0 0 0-.8 .6l.3 .4 .9 .3a.6 .6 0 0 1 .2 1.1 1.13 1.13 0 0 1-1.4-.3M161.2 204.8v2.4M162.1 204.8h1.6M162.9 204.8v2.4M165.8 204.8v2.4l-1.6-2.4v2.4M168.4 205.3a.88 .88 0 0 0-1-.5 .88 .88 0 0 0-.7 .9 1.06 1.06 0 0 0 .2 1.1 1.06 1.06 0 0 0 1.2 .3l.3-.5v-.4h-.6M171.3 205.9h.9M172.7 204.8h-1.4v2.4h1.4M173.4 204.8v2.4h1.4M175.4 205.9h.9M176.9 204.8h-1.5v2.4h1.5"/>
<path d="M179.3 205.3a.88 .88 0 0 0-1-.5 .88 .88 0 0 0-.7 .9 1.04 1.04 0 0 0 .2 1.1 1.04 1.04 0 0 0 1.1 .3l.4-.5M179.9 204.8h1.7M180.7 204.8v2.4M182 205.9h1a.62 .62 0 0 0 .6-.7l-.2-.3-.4-.1h-1v2.4M182.8 205.9l.8 1.3M184.4 204.8v2.4M187 205.3a.88 .88 0 0 0-1-.5 .88 .88 0 0 0-.7 .9 1.04 1.04 0 0 0 .2 1.1 1.04 1.04 0 0 0 1.2 .3l.3-.5M187.7 207.2l.9-2.4 .9 2.4M188.1 206.4h1.1M190.2 204.8v2.4h1.4"/>
</g>
<text font-size="8.4" fill="#f00" x="68.8" y="58.9">PPB PANEL SCHEDULE</text>
<g font-size="6.6">
<text x="63.1" y="67.7">150A</text>
<text x="168.3" y="67.7">42KAIC</text>
</g>
<text font-size="6.2" x="162.3" y="75.8">SURFACE</text>
<g font-size="5.7">
<text x="35.6" y="67.4">MAIN RATING:</text>
<text x="138.6" y="67.4">KAIC RATING:</text>
<text x="35.6" y="75.5">VOLTAGE:</text>
<text x="88.2" y="75.5">PHASE:</text>
<text x="115.4" y="75.5">WIRE:</text>
<text x="138.6" y="75.5">MOUNTING:</text>
<text x="32.5" y="89.3">LOAD DESCRIPTION</text>
<text x="147.5" y="89.3">LOAD DESCRIPTION</text>
<text x="23.3" y="104.1">BUNK ROOM CEILING UNIT</text>
<text x="86.1" y="104.4">15</text>
<text x="123.1" y="104.4">15</text>
<text x="86.4" y="115.4">15</text>
<text x="123.5" y="115.4">15</text>
<text x="23.3" y="125.9">ENERGY RECOVERY MODULE</text>
<text x="123.5" y="125.6">15</text>
<text x="132.6" y="125.9">1ST FLR BRANCH SELECTOR</text>
<text x="196.5" y="123.5">10</text>
<text x="14.5" y="128.8">11</text>
<text x="86.4" y="126.3">15</text>
<text x="196.5" y="128.8">12</text>
<text x="13.8" y="134.4">13</text>
<text x="86.4" y="137.2">15</text>
<text x="123.5" y="137.2">15</text>
<text x="196.1" y="134.4">14</text>
<text x="13.8" y="139.7">15</text>
<text x="196.5" y="139.7">16</text>
<text x="13.8" y="145.3">17</text>
<text x="86.1" y="145.3">20</text>
<text x="123.5" y="145.3">20</text>
<text x="196.5" y="145.3">18</text>
<text x="14.1" y="156.3">21</text>
<text x="86.1" y="156.3">20</text>
<text x="123.5" y="156.3">20</text>
<text x="196.1" y="156.3">22</text>
<text x="13.8" y="167.2">25</text>
<text x="23.3" y="167.2">BATH GFCI RECEPTACLES</text>
<text x="86.4" y="167.2">15</text>
<text x="196.1" y="167.2">26</text>
<text x="13.8" y="172.9">27</text>
<text x="23.3" y="172.5">BUNK ROOM CEILING LIGHTS</text>
<text x="86.4" y="172.9">15</text>
<text x="123.5" y="172.9">80</text>
<text x="134.8" y="172.9">8 TON CONDENSER</text>
<text x="196.1" y="172.9">28</text>
<text x="13.8" y="178.2">29</text>
<text x="23.3" y="178.2">BUNK ROOM RECEPTACLES</text>
<text x="86.4" y="178.2">15</text>
<text x="196.1" y="178.2">30</text>
</g>
<g font-size="5.3">
<text x="14.1" y="150.6">19</text>
<text x="86.1" y="150.6">20</text>
<text x="123.5" y="150.6">20</text>
<text x="196.1" y="150.6">20</text>
<text x="13.8" y="161.6">23</text>
<text x="86.1" y="161.6">20</text>
<text x="123.5" y="161.6">20</text>
<text x="196.1" y="161.6">24</text>
</g>
</svg>
